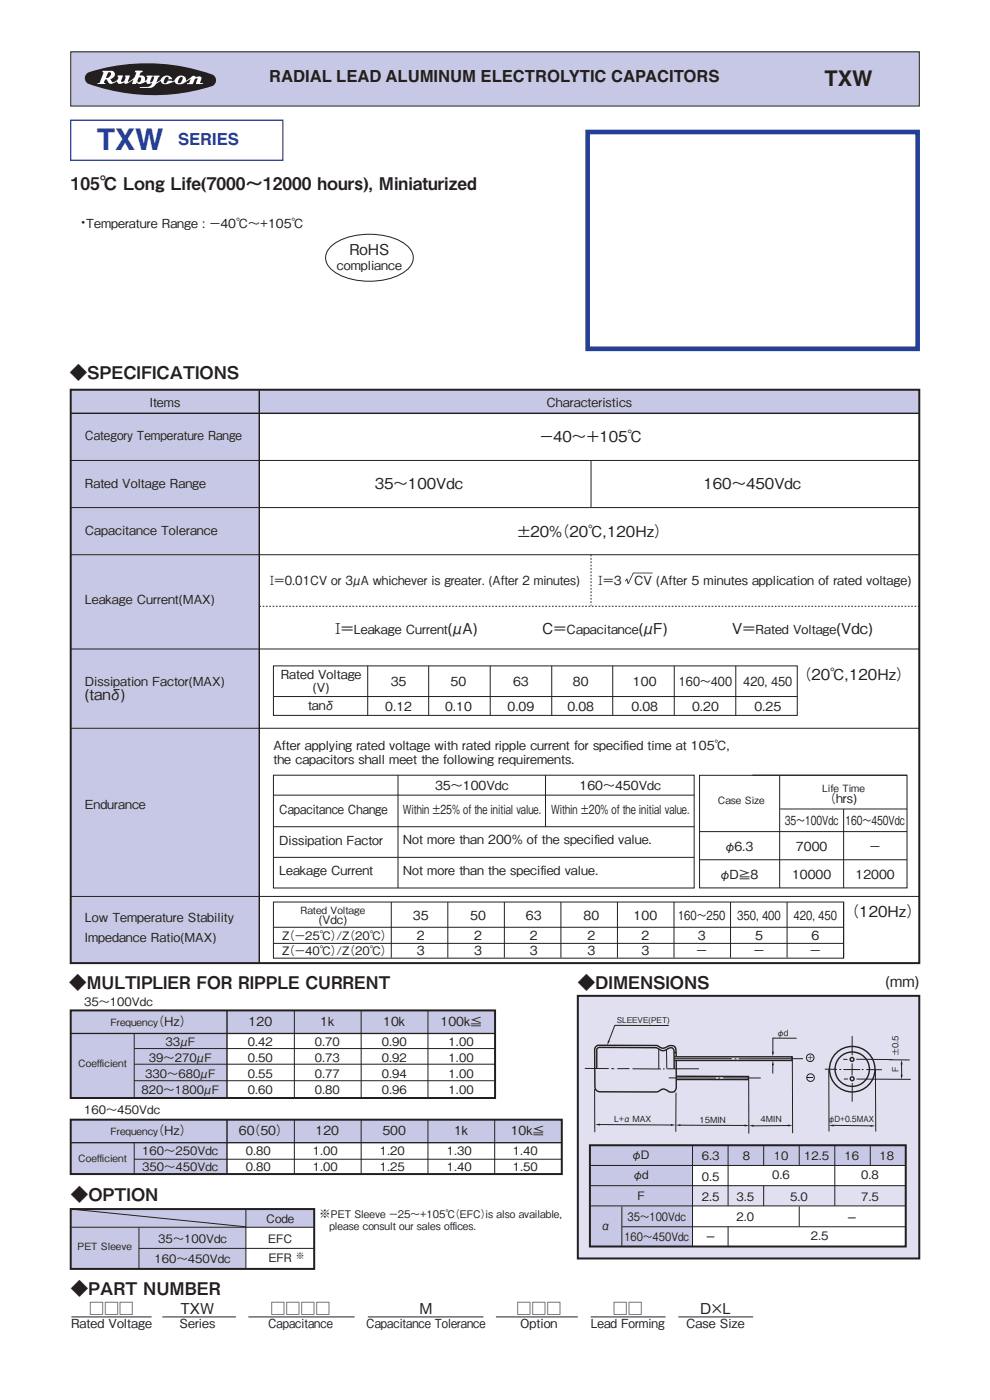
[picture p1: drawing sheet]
<svg xmlns="http://www.w3.org/2000/svg" width="210mm" height="297mm" viewBox="0 0 210 297" stroke-linecap="round" stroke-linejoin="round" font-family="sans-serif">
<path d="M15 11h180v11.5h-180z" fill="#c7c8e5"/>
<path d="M15 11h180v11.5h-180z" fill="none" stroke="#231f20" stroke-width=".21"/>
<path d="M18.5 15.5a40.4 40.4 0 0 1 26.7 .4 1.34 1.34 0 0 1 .6 1.2 1.34 1.34 0 0 1-.8 1.2 40.9 40.9 0 0 1-26.3-.5 1.36 1.36 0 0 1-.2-2.3z" fill="#231f20"/>
<path d="M38.2 16.4h.5a.92 .92 0 0 1-.9 1.2v-.6zM29.4 16.4h.2a.51 .51 0 0 1 .3 .7 .51 .51 0 0 1-.8 .2zM22.9 15.4l.5-.1a.8 .8 0 0 1-.1 .9 .8 .8 0 0 1-.8 .3zM21.8 15l-.1 .3 .3 .1-.8 2.1-.5 .1v.2h1.6v-.2h-.3l.2-.5 .1-.2h.4a.91 .91 0 0 0 .6 .9 .91 .91 0 0 0 .9-.2l.6-.4 .1 .3a.91 .91 0 0 0 1.4 0l.3 .3 1.7-.9-.3 .9h.8l.2-.3 .2 .2a2.28 2.28 0 0 0 1.8-.4 .56 .56 0 0 0 .4 .5 .56 .56 0 0 0 .6-.1l.2-.2a1.2 1.2 0 0 1-1.6 1l-1 .1a6.1 6.1 0 0 0 3-.2l.5-.6 1-.6a1.1 1.1 0 0 0 1.7 .6l1.2-.5a1.49 1.49 0 0 0 2.5 0l1-.5a1 1 0 0 1-.8 .9l-.1 .1h1.3l.4-1 .5-.2 .1 .1-.3 1.1h1.4l.1-.2h-.6l.2-1a.6 .6 0 0 0-.9-.3l-.3 .1-.3-.3h-.3l-1.5 1.1a1.07 1.07 0 0 0-.6-1.2 1.07 1.07 0 0 0-1.3 .4l-.5 .7-.6 .2 .1-.2h-.9a.6 .6 0 0 1-.9 .4 .91 .91 0 0 1 1-1.1v.4h.8a1.32 1.32 0 0 0-1.3-.8 1.32 1.32 0 0 0-1.2 1l-.8 .5 .3-1 .4-.5h-1.3l-.1 .2a.93 .93 0 0 1-.7 1.2l.6-1.4h-1.3l-.1 .3 .3 .2-.2 .4-.4 .3a.84 .84 0 0 0-.2-1 .84 .84 0 0 0-.9-.2v-.2a.45 .45 0 0 1 .6-.5l.1-.3h-1.6l-.1 .3 .3 .2a2.23 2.23 0 0 1-1.1 1.5l-.7 .3 .5-1.3h-1l-.1 .1a.84 .84 0 0 1-.8 1.2v-.1l.4-1.2h-1.1l-.1 .1a.73 .73 0 0 1-.5 1.2l-.2 .1a.66 .66 0 0 1-.8-.6 .92 .92 0 0 0 .9-.7 .92 .92 0 0 0-.5-1.1z" fill="#fff"/>
<g fill="#c7c8e5">
<path d="M55 82.7h140v5h-140z"/>
<path d="M15 82.7h40v121.6h-40z"/>
</g>
<path d="M15 25.5h45v8.5h-45z" fill="none" stroke="#223f9a" stroke-width=".26"/>
<path d="M69.9 52.6a11.6 11.6 0 0 1 8.5-2.9 11.6 11.6 0 0 1 8.4 2.9 3.1 3.1 0 0 1-.6 4.8 14.6 14.6 0 0 1-12.9 1.5 6 6 0 0 1-4.1-3.5 3 3 0 0 1 .7-2.8z" fill="none" stroke="#231f20" stroke-width=".21"/>
<path d="M132.9 122.8h.2l.2 .8 1-2.1h4.1v.1h-4l-1.1 2.3h-.2l-.2-.9-.2 .4-.1-.1z" fill="#231f20"/>
<g fill="none" stroke="#231f20" stroke-width=".21">
<path d="M58 191.4h120.9v11.9h-120.9zM58 196.7h121M83 191.4v11.8M95 191.4v11.8M107 191.4v11.8M119 191.4v11.8M131 191.4v11.8M143 191.4v11.8M155 191.4v11.8M167 191.4v11.8M178.9 191.4v11.8M58 200.1h121"/>
<path d="M15.2 279.4h17M34.4 279.4h15.6M52.7 279.4h22.5M78 279.4h24.5M105.2 279.4h17.4M125.3 279.4h15.9M143.9 279.4h15.9"/>
</g>
<g fill="#c7c8e5">
<path d="M48.1 214.4h56.9v4.8h-56.9z"/>
<path d="M15 214.4h33.1v18.5h-33.1z"/>
</g>
<path d="M15 214.4h90v18.5h-90z" fill="none" stroke="#231f20" stroke-width=".42"/>
<path d="M15 219.2h90" fill="none" stroke="#231f20" stroke-width=".28"/>
<path d="M28.5 219.3v13.5M62.4 214.4v18.4M76.6 214.4v18.4M90.8 214.4v18.4M28.5 222.4h76.5M28.5 225.8h76.5M28.5 229.3h76.5" fill="none" stroke="#231f20" stroke-width=".21"/>
<path d="M48.1 214.4v18.4" fill="none" stroke="#231f20" stroke-width=".3"/>
<g fill="#c7c8e5">
<path d="M48.1 237.6h71.1v4.8h-71.1z"/>
<path d="M15 237.5h33.1v11.6h-33.1z"/>
</g>
<path d="M15 237.5h104.2v11.6h-104.2z" fill="none" stroke="#231f20" stroke-width=".42"/>
<path d="M15 242.4h104.2" fill="none" stroke="#231f20" stroke-width=".28"/>
<path d="M62.4 237.5v11.4M76.6 237.5v11.4M90.8 237.5v11.4M104.9 237.5v11.4M28.5 245.9h90.7M28.5 242.4v6.5" fill="none" stroke="#231f20" stroke-width=".21"/>
<path d="M48.1 237.5v11.4" fill="none" stroke="#231f20" stroke-width=".3"/>
<g fill="#c7c8e5">
<path d="M15 256.5h37.2v12.6h-37.2z"/>
<path d="M45.4 256.5h21.3v3.9h-21.3z"/>
</g>
<path d="M15 256.5h51.6v12.7h-51.6z" fill="none" stroke="#231f20" stroke-width=".42"/>
<path d="M15 256.5l37.2 3.8M52.2 256.5v12.6M15.1 260.3h51.5M29.5 264.8h37.1M29.5 260.4v8.9" fill="none" stroke="#231f20" stroke-width=".21"/>
<path d="M122.6 211.3h72.4v55.7h-72.4z" fill="#e0e0f1"/>
<path d="M122.6 211.3h72.4v55.7h-72.4z" fill="none" stroke="#231f20" stroke-width=".42"/>
<path d="M127 238.6l15.6 .1" fill="none" stroke="#231f20" stroke-width=".21"/>
<g fill="#231f20">
<path d="M142.3 238.4l1 .3-1 .2z"/>
<path d="M126.2 238.6l1-.2v.4z"/>
</g>
<path d="M126.6 226.7v-4l.4-.5 12.4 .1a1.64 1.64 0 0 0 2.4 .1 .75 .75 0 0 1 1.2 .4v3.9M143 223.3h.4M143.1 224.2h24.9v.8h-24.9M143.4 224.1v-.7a1.22 1.22 0 0 0-.6-1.5 2.25 2.25 0 0 0-1.9 .4 2.51 2.51 0 0 1-1.6-.5h-12.5a.89 .89 0 0 0-.7 .9l.1 8a1.04 1.04 0 0 0 .9 .9h12.5a1.54 1.54 0 0 1 2.4 .1 1.01 1.01 0 0 0 1.4-1v-5.7M143.5 228.3l15.3 .1v.6h-15.3" fill="none" stroke="#231f20" stroke-width=".3"/>
<g fill="none" stroke="#231f20" stroke-width=".21">
<path d="M124 226.7h5.1M126.1 231l.1 9.2M129.7 226.7h.6M133.5 226.7h-2.6M134.2 226.7l6 .1M139.7 222.6v4.2M140.6 226.8h.4M141.4 222.7v4M141.9 228.7h10M143 224.6h12.2M143.4 231.8v8.3M148.3 226.7h-6.8"/>
<path d="M152.8 228.7h-.4M153.4 228.7h8M155.8 224.6h.4M158.8 229.1v11.4M163.9 225.7v2M168.1 225v15.4M169 220.3l-5.1-.1v3.3M170.3 224.6h-13.6"/>
</g>
<g fill="#231f20">
<path d="M157.9 238.6l1 .2-1 .2z"/>
<path d="M143.3 238.7l1-.2v.4z"/>
</g>
<path d="M144.2 238.7l14 .1" fill="none" stroke="#231f20" stroke-width=".21"/>
<g fill="#231f20">
<path d="M167.1 238.6l1 .2-1 .2z"/>
<path d="M158.8 238.8l1-.2 .1 .4z"/>
</g>
<path d="M167.3 238.8h-7.7" fill="none" stroke="#231f20" stroke-width=".21"/>
<g fill="#231f20">
<path d="M163.9 225l.3 1h-.5z"/>
<path d="M163.7 223.1h.5l-.3 1z"/>
</g>
<path d="M141.9 217.6l-11.5-.1-1.3 3.5" fill="none" stroke="#231f20" stroke-width=".21"/>
<path d="M129 220.7l.3 .2-.5 .8z" fill="#231f20"/>
<g fill="none" stroke="#231f20" stroke-width=".3">
<circle cx="180.7" cy="224.7" r=".41"/>
<circle cx="180.8" cy="228.9" r=".41"/>
<circle cx="180.8" cy="226.8" r="4.8"/>
<circle cx="180.8" cy="226.8" r="3.6"/>
</g>
<g fill="none" stroke="#231f20" stroke-width=".21">
<path d="M180.8 219.8v4M175 226.8l2.5 .1M175.8 226.8v13.2M176.7 238.7l8.1 .1M178 226.9h.4M178.8 224.7l1 .1M178.9 226.9h3.6M179.9 228.9h-.9M180.8 225.6l-.1 2.5M180.8 229.8v3.9M181.6 224.7l7.1 .1M181.7 228.9l11.5 .1"/>
<path d="M182.8 226.9h.4M183.8 226.9h3.3M185.7 226.9l.1 13.1M188.6 224.8l4.4 .1M188.9 224.8h.4M191.2 225.4l.1 2.9"/>
</g>
<g fill="#231f20">
<path d="M184.7 238.6l1 .2-1 .2z"/>
<path d="M175.8 238.8l1-.2v.4z"/>
<path d="M191.3 224.8l.2 1h-.5z"/>
<path d="M191 228h.5l-.3 1z"/>
<path d="M171.8 223.8h.1v.5h.5v.1h-.5v.5h-.1v-.5h-.5v-.1h.5z"/>
</g>
<circle cx="171.9" cy="224.4" r=".81" fill="none" stroke="#231f20" stroke-width=".21"/>
<path d="M171.4 228.6h1.1v.1h-1.1z" fill="#231f20"/>
<circle cx="171.9" cy="228.6" r=".81" fill="none" stroke="#231f20" stroke-width=".21"/>
<path d="M125.1 243h67v21.4h-67z" fill="#fff"/>
<path d="M125.1 243h67v4.2h-67z" fill="#c7c8e5"/>
<path d="M146.9 251.4h45.2v4.3h-45.2z" fill="#e0e0f1"/>
<path d="M125.1 243h21.8v21.5h-21.8z" fill="#c7c8e5"/>
<path d="M15 82.7h180v121.6h-180zM125.1 243h67v21.4h-67z" fill="none" stroke="#231f20" stroke-width=".42"/>
<g fill="none" stroke="#231f20" stroke-width=".21">
<path d="M15 97.7h180M125.4 97.7v10M15 107.7h180M15 117.7h180M15 137.7h180M15 154.5h180M58 141.3h111.1v10.5h-111.1zM58 147.8h111.1M78 141.3v10.5M90.9 141.3v10.5M104 141.3v10.5M117 141.3v10.5"/>
<path d="M130 141.3v10.5M143 141.3v10.5M156.1 141.3v10.5M58 164.5h89.2v23.9h-89.2zM58 175.4h89.2M58 168.7h89.2M84.4 164.5v23.9M115.7 164.5v10.9M148.4 164.5h44v23.9h-44zM148.4 176.4h44M159.6 164.5h32.8M165.4 164.5v23.9"/>
<path d="M165.5 171.6h26.9M179 171.6v16.8M15 190.2h180M58 181.9h89.2M148.4 182.4h44M125.3 251.5h66.8M125.3 247.2h66.8M125.3 255.8h66.8M131.9 256v8.4M146.9 243v21.5M154.4 243v12.8M162 243v4.3"/>
<path d="M162 251.6v4.2M169.5 243v4.2M169.5 255.9v4.3M177.1 243v12.8M184.6 243v4.2M132 260.2h60.1M154.4 260.2v4.3"/>
</g>
<path d="M124.6 28h70v46h-70z" fill="none" stroke="#223f9a" stroke-width=".99" stroke-linecap="butt"/>
<path d="M15 87.7h180M55 82.8v121.6" fill="none" stroke="#231f20" stroke-width=".3"/>
<path d="M125.4 117.7v10.8M55 128.6h140" fill="none" stroke="#231f20" stroke-width=".21" stroke-dasharray=".4 .4" stroke-linecap="butt"/>
<text font-size="6.3" fill="#223f9a" x="20.6" y="31.8">TXW</text>
<text font-size="4.6" fill="#231f20" x="174.9" y="18.2">TXW</text>
<g font-size="3.7" fill="#231f20">
<text x="15" y="40.3">105℃ Long Life(7000～12000 hours), Miniaturized</text>
<text x="14.8" y="80.5">◆SPECIFICATIONS</text>
<text x="14.7" y="209.8">◆MULTIPLIER FOR RIPPLE CURRENT</text>
<text x="122.6" y="209.8">◆DIMENSIONS</text>
<text x="15" y="254.8">◆OPTION</text>
<text x="15" y="274.7">◆PART NUMBER</text>
</g>
<text font-size="3.5" fill="#231f20" x="57.1" y="17.4">RADIAL LEAD ALUMINUM ELECTROLYTIC CAPACITORS</text>
<text font-size="3.5" fill="#223f9a" x="37.8" y="30.8">SERIES</text>
<g font-size="3.2" fill="#231f20">
<text x="16.1" y="48.5">・</text>
<text x="74.1" y="54.1">RoHS</text>
<text x="114.3" y="93.8">－40～＋105℃</text>
<text x="79.5" y="103.8">35～100Vdc</text>
<text x="149.2" y="103.8">160～450Vdc</text>
<text x="109.5" y="113.8">±20％</text>
<text x="117.6" y="113.8">（20℃，</text>
<text x="128.8" y="113.8">120Hz）</text>
<text x="71.1" y="134.4">I＝</text>
<text x="95" y="134.4">(μA) 　　　　C＝</text>
<text x="135.5" y="134.4">(μF) 　　　　V＝</text>
<text x="177.4" y="134.4">(Vdc)</text>
<text x="18" y="148.4">(tanδ)</text>
<text x="168.9" y="144.2">（20℃，</text>
<text x="180.1" y="144.2">120Hz）</text>
<text x="179.1" y="194.6">（120Hz）</text>
<text x="187.8" y="209.5">(mm)</text>
<text x="18.9" y="278.7">□□□</text>
<text x="38.3" y="278.7">TXW</text>
<text x="57.4" y="278.7">□□□□</text>
<text x="89" y="278.7">M</text>
<text x="109.5" y="278.7">□□□</text>
<text x="130" y="278.7">□□</text>
<text x="148.5" y="278.7">D×L</text>
</g>
<g font-size="2.6" fill="#231f20">
<text x="18.3" y="48.5">Temperature Range : －40℃～+105℃</text>
<text x="71.5" y="57.3">compliance</text>
<text x="31.8" y="86.3">Items</text>
<text x="115.9" y="86.3">Characteristics</text>
<text x="18" y="93.2">Category Temperature Range</text>
<text x="18" y="103.5">Rated Voltage Range</text>
<text x="18" y="113.5">Capacitance Tolerance</text>
<text x="57.3" y="124.2">I＝0.01CV or 3μA whichever is greater. (After 2 minutes)</text>
<text x="126.9" y="124.2">I＝3</text>
<text x="134.5" y="124.2">CV (After 5 minutes application of rated voltage)</text>
<text x="18" y="128">Leakage Current(MAX)</text>
<text x="75.1" y="134.4">Leakage Current</text>
<text x="120.2" y="134.4">Capacitance</text>
<text x="160.3" y="134.4">Rated Voltage</text>
<text x="18" y="145.4">Dissipation Factor(MAX)</text>
<text x="59.5" y="144.1">Rated Voltage</text>
<text x="66.4" y="146.9">(V)</text>
<text x="82.9" y="145.5">35</text>
<text x="95.6" y="145.5">50</text>
<text x="108.8" y="145.5">63</text>
<text x="121.5" y="145.5">80</text>
<text x="134.3" y="145.5">100</text>
<text x="144" y="145.5">160～400</text>
<text x="157.7" y="145.5">420, 450</text>
<text x="65.3" y="150.7">tanδ</text>
<text x="81.7" y="150.8">0.12</text>
<text x="94.4" y="150.8">0.10</text>
<text x="107.6" y="150.8">0.09</text>
<text x="120.3" y="150.8">0.08</text>
<text x="133.9" y="150.8">0.08</text>
<text x="146.8" y="150.8">0.20</text>
<text x="160" y="150.8">0.25</text>
<text x="58" y="159.1">After applying rated voltage with rated ripple current for specif</text>
<text x="132.2" y="159.1">ied time at 105℃,</text>
<text x="58" y="162.1">the capacitors shall meet the following requirements.</text>
<text x="92.3" y="167.6">35～100Vdc</text>
<text x="122.9" y="167.6">160～450Vdc</text>
<text x="18" y="171.7">Endurance</text>
<text x="59.2" y="172.7">Capacitance Change</text>
<text x="85.4" y="172.6">Within ±25％ of the initial value.</text>
<text x="116.9" y="172.6">Within ±20％ of the initial value.</text>
<text x="174.7" y="170.4">（hrs)</text>
<text x="59.2" y="179.3">Dissipation Factor</text>
<text x="85.4" y="179.1">Not more than 200％ of the specif</text>
<text x="126" y="179.1">ied value.</text>
<text x="166.5" y="175.1">35～100Vdc 160～450Vdc</text>
<text x="59.2" y="185.7">Leakage Current</text>
<text x="85.4" y="185.6">Not more than the specif</text>
<text x="114.6" y="185.6">ied value.</text>
<text x="153.5" y="180.5">φ6.3</text>
<text x="168.8" y="180.5">7000</text>
<text x="184.3" y="180.5">－</text>
<text x="152.5" y="186.4">φD≧8</text>
<text x="168" y="186.4">10000</text>
<text x="181.5" y="186.4">12000</text>
<text x="18" y="195.6">Low Temperature Stability</text>
<text x="87.6" y="195.1">35</text>
<text x="99.7" y="195.1">50</text>
<text x="111.5" y="195.1">63</text>
<text x="123.8" y="195.1">80</text>
<text x="134.4" y="195.1">100</text>
<text x="143.8" y="195.1">160～250</text>
<text x="156.4" y="195.1">350, 400</text>
<text x="168.3" y="195.1">420, 450</text>
<text x="18" y="199.9">Impedance Ratio(MAX)</text>
<text x="88.4" y="199.4">2</text>
<text x="88.4" y="202.6">3</text>
<text x="100.6" y="199.4">2</text>
<text x="100.6" y="202.6">3</text>
<text x="112.4" y="199.4">2</text>
<text x="112.4" y="202.6">3</text>
<text x="124.6" y="199.4">2</text>
<text x="124.6" y="202.6">3</text>
<text x="136.1" y="199.4">2</text>
<text x="136.1" y="202.6">3</text>
<text x="147.5" y="202.6">－</text>
<text x="148" y="199.4">3</text>
<text x="159.7" y="202.6">－</text>
<text x="160.2" y="199.4">5</text>
<text x="171.6" y="202.6">－</text>
<text x="172.1" y="199.4">6</text>
<text x="32.2" y="217.7">（Hz）</text>
<text x="52.7" y="217.7">120</text>
<text x="67.9" y="217.7">1k</text>
<text x="81.3" y="217.7">10k</text>
<text x="93.5" y="217.7">100k≦</text>
<text x="32.2" y="240.9">（Hz）</text>
<text x="50.7" y="240.9">60</text>
<text x="52.6" y="240.9">（50）</text>
<text x="66.9" y="240.9">120</text>
<text x="81.1" y="240.9">500</text>
<text x="96.3" y="240.9">1k</text>
<text x="108.3" y="240.9">10k≦</text>
<text x="15.1" y="281.7">Rated Voltage</text>
<text x="38.1" y="281.7">Series</text>
<text x="56.9" y="281.7">Capacitance</text>
<text x="77.7" y="281.7">Capacitance Tolerance</text>
<text x="110.3" y="281.7">Option</text>
<text x="125.3" y="281.7">Lead Forming</text>
<text x="145.5" y="281.7">Case Size</text>
</g>
<g font-size="2.5" fill="#231f20">
<text x="67.6" y="196">(Vdc)</text>
<text x="59.8" y="199.3">Z</text>
<text x="59.8" y="202.6">Z</text>
<text x="60.1" y="199.3">（－25℃）（20℃）</text>
<text x="60.1" y="202.6">（－40℃）（20℃）</text>
<text x="71.4" y="199.3">/Z</text>
<text x="71.4" y="202.6">/Z</text>
<text x="17.8" y="213.4">35～100Vdc</text>
<text x="35.1" y="221.8">33μF</text>
<text x="52.6" y="221.9">0.42</text>
<text x="66.8" y="221.9">0.70</text>
<text x="81" y="221.9">0.90</text>
<text x="95.2" y="221.9">1.00</text>
<text x="31.6" y="225.2">39～270μF</text>
<text x="52.6" y="225.3">0.50</text>
<text x="66.8" y="225.3">0.73</text>
<text x="81" y="225.3">0.92</text>
<text x="95.2" y="225.3">1.00</text>
<text x="30" y="232">820～1800μF</text>
<text x="30.8" y="228.6">330～680μF</text>
<text x="52.6" y="228.6">0.55</text>
<text x="52.6" y="232">0.60</text>
<text x="66.8" y="228.6">0.77</text>
<text x="66.8" y="232">0.80</text>
<text x="81" y="228.6">0.94</text>
<text x="81" y="232">0.96</text>
<text x="95.2" y="228.6">1.00</text>
<text x="95.2" y="232">1.00</text>
<text x="17.8" y="236.3">160～450Vdc</text>
<text x="30.2" y="245">160～250Vdc</text>
<text x="52.2" y="245">0.80</text>
<text x="66.4" y="245">1.00</text>
<text x="80.6" y="245">1.20</text>
<text x="94.8" y="245">1.30</text>
<text x="108.8" y="245">1.40</text>
<text x="133.8" y="245.9">φD</text>
<text x="30.2" y="248.4">350～450Vdc</text>
<text x="52.2" y="248.4">0.80</text>
<text x="66.4" y="248.4">1.00</text>
<text x="80.6" y="248.4">1.25</text>
<text x="94.8" y="248.4">1.40</text>
<text x="108.8" y="248.4">1.50</text>
<text x="134.1" y="250.2">φd</text>
<text x="148.9" y="246.1">6.3</text>
<text x="148.9" y="250.5">0.5</text>
<text x="157.6" y="246.1">8</text>
<text x="163.8" y="250.2">0.6</text>
<text x="164.1" y="246.1">10</text>
<text x="170.6" y="246.1">12.5</text>
<text x="179.2" y="246.1">16</text>
<text x="182.7" y="250.2">0.8</text>
<text x="186.5" y="246.1">18</text>
<text x="135.2" y="254.5">F</text>
<text x="148.9" y="254.9">2.5</text>
<text x="156.3" y="254.9">3.5</text>
<text x="167.6" y="254.9">5.0</text>
<text x="182.7" y="254.9">7.5</text>
<text x="33.6" y="263.7">35～100Vdc</text>
<text x="56.5" y="259.4">Code</text>
<text x="56.9" y="263.6">EFC</text>
<text x="67.7" y="258.5">※PET Sleeve －25～+105℃</text>
<text x="127.3" y="261">α</text>
<text x="132.5" y="263.3">160～450Vdc</text>
<text x="133.1" y="259">35～100Vdc</text>
<text x="149.6" y="263.2">-</text>
<text x="156.3" y="259.1">2.0</text>
<text x="172" y="263.1">2.5</text>
<text x="179.5" y="259.1">-</text>
<text x="32.8" y="268">160～450Vdc</text>
<text x="56.6" y="267.7">ＥFR</text>
</g>
<g font-size="2.2" fill="#231f20">
<text x="67.7" y="260.9">please consult our sales of</text>
<text x="95.4" y="260.9">f</text>
<text x="95.4" y="260.9">ices.</text>
<text x="95.4" y="258.5">（EFC）</text>
<text x="103" y="258.5">is also available,</text>
</g>
<g font-size="2.1" fill="#231f20">
<text x="152.3" y="170.6">Case Size</text>
<text x="174.4" y="168">Life Time</text>
<text x="63.8" y="193.9">Rated Voltage</text>
<text x="23.5" y="217.7">Frequency</text>
<text x="16.6" y="226.4">Coef</text>
<text x="20.6" y="226.4">f</text>
<text x="20.6" y="226.4">icient</text>
<text x="23.5" y="240.9">Frequency</text>
<text x="16.6" y="246.4">Coef</text>
<text x="20.6" y="246.4">f</text>
<text x="20.6" y="246.4">icient</text>
<text x="16.5" y="265.2">PET Sleeve</text>
</g>
<text font-size="1.9" fill="#231f20" x="62.8" y="267.1">※</text>
<g font-size="1.8" fill="#231f20">
<text x="164.7" y="219.7">φd</text>
<text x="190.6" y="227.4" transform="rotate(-90 190.6 227.4)">F</text>
<text x="190.6" y="224" transform="rotate(-90 190.6 224)">±0.5</text>
<text x="130.3" y="238">L+α MAX</text>
<text x="148.4" y="238.1">15MIN</text>
<text x="161.3" y="238.1">4MIN</text>
<text x="175.6" y="238.1">φD+0.5MAX</text>
</g>
<text font-size="1.7" fill="#231f20" x="130.8" y="216.9">SLEEVE(PET)</text>
</svg>
